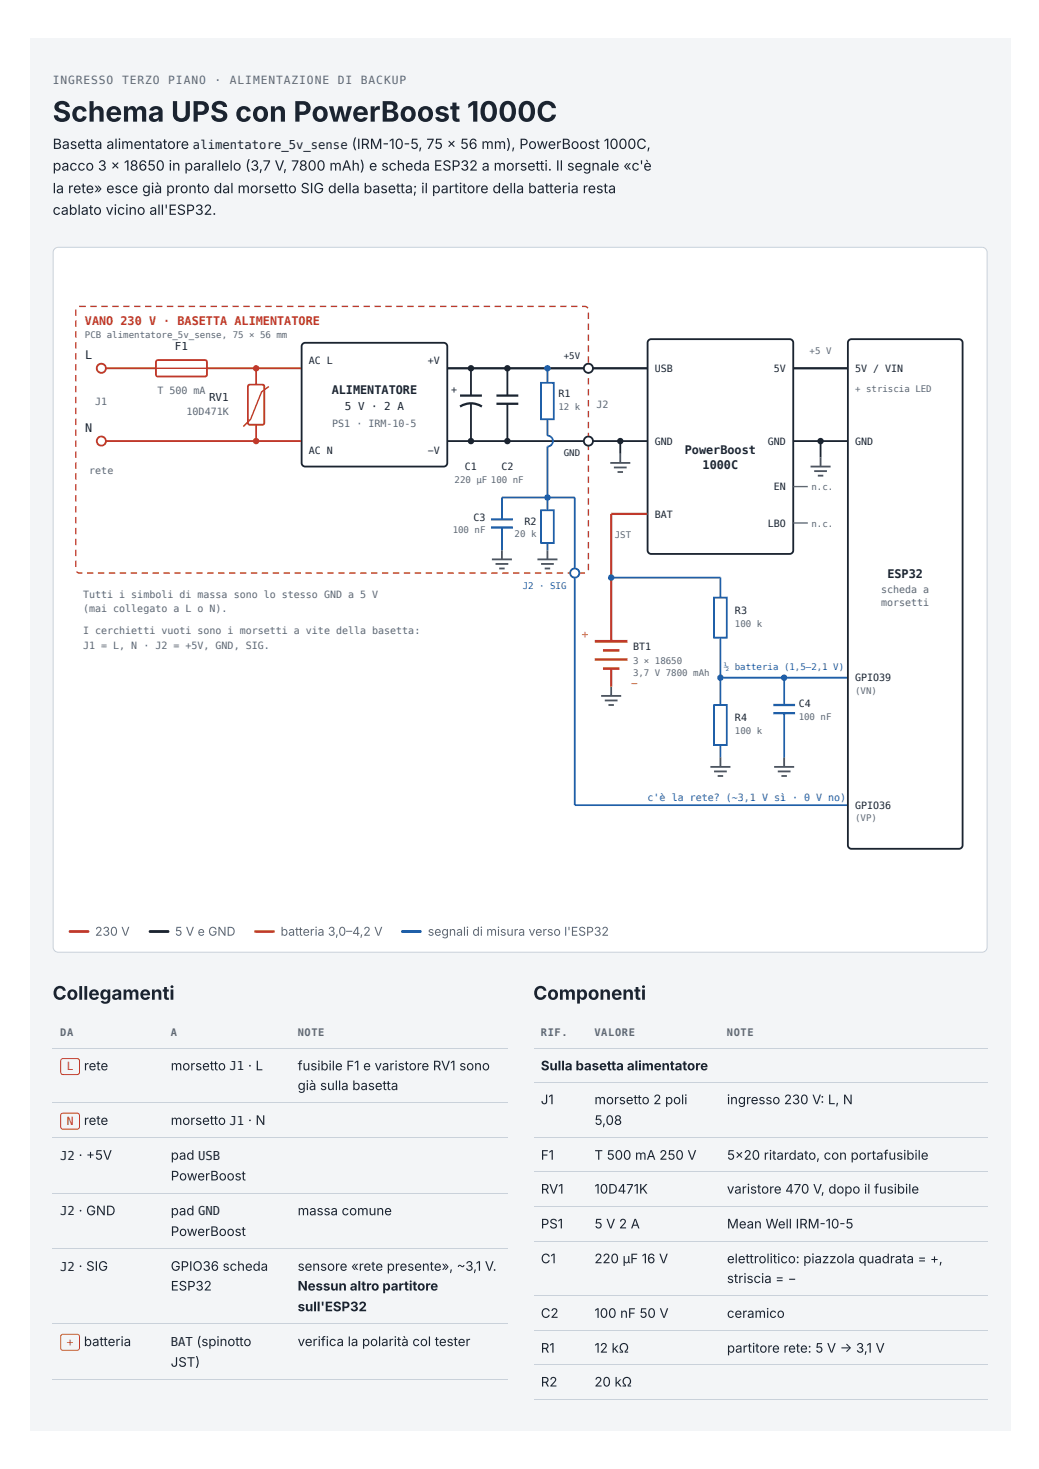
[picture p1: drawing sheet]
<svg xmlns="http://www.w3.org/2000/svg" width="210mm" height="297mm" viewBox="0 0 210 297" stroke-linecap="round" stroke-linejoin="round" font-family="sans-serif">
<path d="M6.1 7.7h198.3v281.9h-198.3z" fill="#f3f5f7"/>
<path d="M11.1 50.4l.7-.3h186.9a1.05 1.05 0 0 1 1 1v140.6a1.05 1.05 0 0 1-1 1h-186.9a1.05 1.05 0 0 1-1-1v-140.6z" fill="#fff"/>
<path d="M11.1 50.4l.7-.3h186.9a1.05 1.05 0 0 1 1 1v140.6a1.05 1.05 0 0 1-1 1h-186.9a1.05 1.05 0 0 1-1-1v-140.6z" fill="none" stroke="#c9d1da" stroke-width=".2"/>
<path d="M18.3 61.9h1.3v.3h-1.3zM20.5 61.9h1.3v.3h-1.3zM22.7 61.9h1.3v.3h-1.3zM24.9 61.9h1.3v.3h-1.3zM27.1 61.9h1.3v.3h-1.3zM29.3 61.9h1.3v.3h-1.3zM31.6 61.9h1.2v.3h-1.2zM33.8 61.9h1.3v.3h-1.3zM36 61.9h1.3v.3h-1.3zM38.2 61.9h1.3v.3h-1.3zM40.4 61.9h1.3v.3h-1.3zM42.6 61.9h1.3v.3h-1.3zM44.8 61.9h1.3v.3h-1.3zM47 61.9h1.3v.3h-1.3zM49.2 61.9h1.3v.3h-1.3zM51.5 61.9h1.2v.3h-1.2zM53.7 61.9h1.3v.3h-1.3zM55.9 61.9h1.3v.3h-1.3zM58.1 61.9h1.3v.3h-1.3zM60.3 61.9h1.3v.3h-1.3zM62.5 61.9h1.3v.3h-1.3zM64.7 61.9h1.3v.3h-1.3zM66.9 61.9h1.3v.3h-1.3zM69.1 61.9h1.3v.3h-1.3zM71.3 61.9h1.3v.3h-1.3zM73.6 61.9h1.2v.3h-1.2zM75.8 61.9h1.3v.3h-1.3zM78 61.9h1.3v.3h-1.3zM80.2 61.9h1.3v.3h-1.3zM82.4 61.9h1.3v.3h-1.3zM84.6 61.9h1.3v.3h-1.3zM86.8 61.9h1.3v.3h-1.3zM89 61.9h1.3v.3h-1.3zM91.2 61.9h1.3v.3h-1.3zM93.5 61.9h1.2v.3h-1.2zM95.7 61.9h1.3v.3h-1.3zM97.9 61.9h1.3v.3h-1.3zM100.1 61.9h1.3v.3h-1.3zM102.3 61.9h1.3v.3h-1.3zM104.5 61.9h1.3v.3h-1.3zM106.7 61.9h1.3v.3h-1.3zM108.9 61.9h1.3v.3h-1.3zM111.1 61.9h1.3v.3h-1.3zM113.3 61.9h1.3v.3h-1.3zM115.6 61.9h1.2v.3h-1.2zM117.8 61.9a1.13 1.13 0 0 1 1.3 .4l-.3 .2-.3-.3h-.7zM118.9 63.3h.3v1.3h-.3zM118.9 65.5h.3v1.3h-.3zM118.9 67.7h.3v1.3h-.3zM118.9 69.9h.3v1.3h-.3zM118.9 72.1h.3v1.3h-.3zM118.9 74.3h.3v1.3h-.3zM118.9 76.5h.3v1.3h-.3zM118.9 78.8h.3v1.2h-.3zM118.9 81h.3v1.3h-.3zM118.9 83.2h.3v1.3h-.3zM118.9 85.4h.3v1.3h-.3zM118.9 87.6h.3v1.3h-.3zM118.9 89.8h.3v1.3h-.3zM118.9 92h.3v1.3h-.3zM118.9 94.2h.3v1.3h-.3zM118.9 96.4h.3v1.3h-.3zM118.9 98.7h.3v1.2h-.3zM118.9 100.9h.3v1.3h-.3zM118.9 103.1h.3v1.3h-.3zM118.9 105.3h.3v1.3h-.3zM118.9 107.5h.3v1.3h-.3zM118.9 109.7h.3v1.3h-.3zM118.9 111.9h.3v1.3h-.3zM118.9 114.1h.3v1.3h-.3zM117.1 115.9h1.3v.2h-1.3zM114.9 115.9h1.3v.2h-1.3zM112.7 115.9h1.2v.2h-1.2zM110.4 115.9h1.3v.2h-1.3zM108.2 115.9h1.3v.2h-1.3zM106 115.9h1.3v.2h-1.3zM103.8 115.9h1.3v.2h-1.3zM101.6 115.9h1.3v.2h-1.3zM99.4 115.9h1.3v.2h-1.3zM97.2 115.9h1.3v.2h-1.3zM95 115.9h1.3v.2h-1.3zM92.8 115.9h1.2v.2h-1.2zM90.5 115.9h1.3v.2h-1.3zM88.3 115.9h1.3v.2h-1.3zM86.1 115.9h1.3v.2h-1.3zM83.9 115.9h1.3v.2h-1.3zM81.7 115.9h1.3v.2h-1.3zM79.5 115.9h1.3v.2h-1.3zM77.3 115.9h1.3v.2h-1.3zM75.1 115.9h1.3v.2h-1.3zM72.9 115.9h1.3v.2h-1.3zM70.7 115.9h1.2v.2h-1.2zM68.4 115.9h1.3v.2h-1.3zM66.2 115.9h1.3v.2h-1.3zM64 115.9h1.3v.2h-1.3zM61.8 115.9h1.3v.2h-1.3zM59.6 115.9h1.3v.2h-1.3zM57.4 115.9h1.3v.2h-1.3zM55.2 115.9h1.3v.2h-1.3zM53 115.9h1.3v.2h-1.3zM50.8 115.9h1.2v.2h-1.2zM48.5 115.9h1.3v.2h-1.3zM46.3 115.9h1.3v.2h-1.3zM44.1 115.9h1.3v.2h-1.3zM41.9 115.9h1.3v.2h-1.3zM39.7 115.9h1.3v.2h-1.3zM37.5 115.9h1.3v.2h-1.3zM35.3 115.9h1.3v.2h-1.3zM33.1 115.9h1.3v.2h-1.3zM30.9 115.9h1.3v.2h-1.3zM28.7 115.9h1.2v.2h-1.2zM26.4 115.9h1.3v.2h-1.3zM24.2 115.9h1.3v.2h-1.3zM22 115.9h1.3v.2h-1.3zM19.8 115.9h1.3v.2h-1.3zM17.6 115.9h1.3v.2h-1.3zM15.4 115.7l.2-.1 .3 .2 .8 .1v.2a1.2 1.2 0 0 1-1.3-.4zM15.2 113.5h.3v1.3h-.3zM15.2 111.3h.3v1.3h-.3zM15.2 109.1h.3v1.3h-.3zM15.2 106.9h.3v1.2h-.3zM15.2 104.6h.3v1.3h-.3zM15.2 102.4h.3v1.3h-.3zM15.2 100.2h.3v1.3h-.3zM15.2 98h.3v1.3h-.3zM15.2 95.8h.3v1.3h-.3zM15.2 93.6h.3v1.3h-.3zM15.2 91.4h.3v1.3h-.3zM15.2 89.2h.3v1.3h-.3zM15.2 87h.3v1.2h-.3zM15.2 84.7h.3v1.3h-.3zM15.2 82.5h.3v1.3h-.3zM15.2 80.3h.3v1.3h-.3zM15.2 78.1h.3v1.3h-.3zM15.2 75.9h.3v1.3h-.3zM15.2 73.7h.3v1.3h-.3zM15.2 71.5h.3v1.3h-.3zM15.2 69.3h.3v1.3h-.3zM15.2 67.1h.3v1.3h-.3zM15.2 64.9h.3v1.2h-.3zM15.2 62.6l.3 .1v1.2h-.3zM16 61.9h1.4v.3h-1.4z" fill="#c0392b"/>
<circle cx="20.5" cy="74.5" r=".92" fill="#fff"/>
<circle cx="20.5" cy="74.5" r=".92" fill="none" stroke="#c0392b" stroke-width=".37"/>
<circle cx="20.5" cy="89.3" r=".92" fill="#fff"/>
<g fill="none" stroke="#c0392b" stroke-width=".37">
<path d="M21.4 74.5h10.2"/>
<circle cx="20.5" cy="89.3" r=".92"/>
</g>
<path d="M31.7 73l.2-.1h9.7l.3 .4v2.6l-.4 .3h-9.6l-.3-.4z" fill="#fff"/>
<path d="M31.7 73l.2-.1h9.7l.3 .4v2.6l-.4 .3h-9.6l-.3-.4zM41.9 74.5h19.1M21.4 89.3h39.6" fill="none" stroke="#c0392b" stroke-width=".37"/>
<path d="M31.6 74.5h10.3" fill="none" stroke="#c0392b" stroke-width=".28"/>
<g fill="#c0392b">
<circle cx="51.8" cy="74.5" r=".64"/>
<circle cx="51.8" cy="89.3" r=".64"/>
</g>
<path d="M51.8 74.5v3.4" fill="none" stroke="#c0392b" stroke-width=".37"/>
<path d="M50.3 78l2.8-.1 .3 .2 .1 7.5-.3 .3-2.7 .1-.3-.3v-7.5z" fill="#fff"/>
<path d="M50.3 78l2.8-.1 .3 .2 .1 7.5-.3 .3-2.7 .1-.3-.3v-7.5zM51.8 86v3.3" fill="none" stroke="#c0392b" stroke-width=".37"/>
<path d="M54.4 78.2l-1.5 1.1-2.2 5.6-1.5 1.4" fill="none" stroke="#c0392b" stroke-width=".28"/>
<path d="M61.2 69.6l.6-.2h28a.74 .74 0 0 1 .7 .7v23.6a.74 .74 0 0 1-.7 .7h-28a.74 .74 0 0 1-.8-.7v-23.6z" fill="#fff"/>
<path d="M61.2 69.6l.6-.2h28a.74 .74 0 0 1 .7 .7v23.6a.74 .74 0 0 1-.7 .7h-28a.74 .74 0 0 1-.8-.7v-23.6zM90.5 89.3h40.5" fill="none" stroke="#1b2430" stroke-width=".37"/>
<path d="M90.5 74.5h40.5" fill="none" stroke="#1b2430" stroke-width=".46"/>
<circle cx="119.1" cy="74.5" r=".92" fill="#fff"/>
<circle cx="119.1" cy="74.5" r=".92" fill="none" stroke="#1b2430" stroke-width=".37"/>
<circle cx="119.1" cy="89.3" r=".92" fill="#fff"/>
<circle cx="119.1" cy="89.3" r=".92" fill="none" stroke="#1b2430" stroke-width=".37"/>
<circle cx="125.5" cy="89.3" r=".64" fill="#1b2430"/>
<path d="M125.5 89.3v2.6" fill="none" stroke="#1b2430" stroke-width=".37"/>
<path d="M123.5 93.7h4M124.2 94.6h2.6M125 95.5h1.1M125.5 91.9v1.8" fill="none" stroke="#4a5562" stroke-width=".37"/>
<circle cx="95.3" cy="74.5" r=".64" fill="#1b2430"/>
<path d="M95.3 74.5v5.6M95.3 81.7v7.6" fill="none" stroke="#1b2430" stroke-width=".37"/>
<path d="M93.1 82.3a4.1 4.1 0 0 1 4.4 0M93.1 80.1h4.4" fill="none" stroke="#1b2430" stroke-width=".46"/>
<g fill="#1b2430">
<circle cx="95.3" cy="89.3" r=".64"/>
<circle cx="102.7" cy="74.5" r=".64"/>
</g>
<path d="M102.7 74.5v5.6M102.7 81.7v7.6" fill="none" stroke="#1b2430" stroke-width=".37"/>
<path d="M100.5 80.1h4.4M100.5 81.7h4.4" fill="none" stroke="#1b2430" stroke-width=".46"/>
<circle cx="102.7" cy="89.3" r=".64" fill="#1b2430"/>
<circle cx="110.8" cy="74.5" r=".64" fill="#1f5fa8"/>
<path d="M110.8 74.5v3" fill="none" stroke="#1f5fa8" stroke-width=".37"/>
<path d="M109.5 77.5h2.6v7.4h-2.6z" fill="#fff"/>
<path d="M109.5 77.5h2.6v7.4h-2.6zM110.8 84.9v3.3a1.11 1.11 0 0 1 1.1 1.1 1.11 1.11 0 0 1-1.1 1.1v12.9" fill="none" stroke="#1f5fa8" stroke-width=".37"/>
<circle cx="110.8" cy="100.7" r=".64" fill="#1f5fa8"/>
<path d="M109.5 103.3h2.6v6.6h-2.6z" fill="#fff"/>
<path d="M101.6 105.1v-4.4h14.7v62.3M101.6 106.8v4.6M109.5 103.3h2.6v6.6h-2.6zM110.8 109.9v1.5" fill="none" stroke="#1f5fa8" stroke-width=".37"/>
<path d="M99.5 113.2h4.1M100.3 114.2h2.5M101 115.1h1.1M101.6 111.4v1.8M108.7 113.2h4.1M109.5 114.2h2.6M110.2 115.1h1.1M110.8 111.4v1.8" fill="none" stroke="#4a5562" stroke-width=".37"/>
<path d="M99.3 105.1h4.5M99.3 106.8h4.5" fill="none" stroke="#1f5fa8" stroke-width=".46"/>
<circle cx="116.3" cy="116" r=".92" fill="#fff"/>
<g fill="none" stroke="#1f5fa8" stroke-width=".37">
<path d="M116.3 163h55.3"/>
<circle cx="116.3" cy="116" r=".92"/>
</g>
<path d="M131.2 68.9l.6-.2h28a.74 .74 0 0 1 .7 .7v42a.74 .74 0 0 1-.7 .7h-28a.74 .74 0 0 1-.8-.7v-42z" fill="#fff"/>
<path d="M131.2 68.9l.6-.2h28a.74 .74 0 0 1 .7 .7v42a.74 .74 0 0 1-.7 .7h-28a.74 .74 0 0 1-.8-.7v-42z" fill="none" stroke="#1b2430" stroke-width=".37"/>
<path d="M160.5 98.5h3M160.5 105.9h3" fill="none" stroke="#5c6876" stroke-width=".28"/>
<path d="M131 104h-7.3v25.8M123.7 135.3v3.7" fill="none" stroke="#b8730a" stroke-width=".46"/>
<path d="M120.3 129.8h6.7M120.3 133.5h6.7M122 131.7h3.3M122 135.3h3.3" fill="none" stroke="#b8730a" stroke-width=".55"/>
<path d="M123.7 139v1.9M121.6 140.9h4.1M122.4 141.8h2.6M123.1 142.7h1.1" fill="none" stroke="#4a5562" stroke-width=".37"/>
<circle cx="123.7" cy="116.9" r=".64" fill="#1f5fa8"/>
<path d="M123.7 116.9h22.1v4.1" fill="none" stroke="#1f5fa8" stroke-width=".37"/>
<path d="M144.5 121h2.6v8.1h-2.6z" fill="#fff"/>
<path d="M144.5 121h2.6v8.1h-2.6zM145.8 129.1v13.6" fill="none" stroke="#1f5fa8" stroke-width=".37"/>
<circle cx="145.8" cy="137.2" r=".64" fill="#1f5fa8"/>
<path d="M144.5 142.7h2.6v8.1h-2.6z" fill="#fff"/>
<path d="M144.5 142.7h2.6v8.1h-2.6zM145.8 150.8v2.6" fill="none" stroke="#1f5fa8" stroke-width=".37"/>
<path d="M143.7 155.2h4.1M144.5 156.2h2.6M145.2 157.1h1.1M145.8 153.4v1.8" fill="none" stroke="#4a5562" stroke-width=".37"/>
<circle cx="158.7" cy="137.2" r=".64" fill="#1f5fa8"/>
<path d="M145.8 137.2h25.8M158.7 137.2v5.5M158.7 144.4v9" fill="none" stroke="#1f5fa8" stroke-width=".37"/>
<path d="M156.5 142.7h4.4M156.5 144.4h4.4" fill="none" stroke="#1f5fa8" stroke-width=".46"/>
<path d="M156.6 155.2h4.1M157.4 156.2h2.6M158.1 157.1h1.1M158.7 153.4v1.8" fill="none" stroke="#4a5562" stroke-width=".37"/>
<path d="M160.5 74.5h11.1" fill="none" stroke="#1b2430" stroke-width=".46"/>
<path d="M160.5 89.3h11.1" fill="none" stroke="#1b2430" stroke-width=".37"/>
<circle cx="166" cy="89.3" r=".64" fill="#1b2430"/>
<path d="M166 89.3v3.3" fill="none" stroke="#1b2430" stroke-width=".37"/>
<path d="M164 94.4h4.1M164.7 95.4h2.6M165.5 96.3h1.1M166 92.6v1.8" fill="none" stroke="#4a5562" stroke-width=".37"/>
<path d="M171.8 68.9l.5-.2h21.7a.74 .74 0 0 1 .8 .7v101.7a.74 .74 0 0 1-.8 .7h-21.7a.74 .74 0 0 1-.7-.7v-101.7z" fill="#fff"/>
<path d="M171.8 68.9l.5-.2h21.7a.74 .74 0 0 1 .8 .7v101.7a.74 .74 0 0 1-.8 .7h-21.7a.74 .74 0 0 1-.7-.7v-101.7z" fill="none" stroke="#1b2430" stroke-width=".37"/>
<path d="M14 188.4l3.8-.1a.29 .29 0 0 1 .3 .3 .29 .29 0 0 1-.3 .2h-3.6l-.3-.1z" fill="#c0392b"/>
<path d="M30.2 188.4l3.8-.1a.29 .29 0 0 1 .3 .3 .29 .29 0 0 1-.3 .2h-3.6l-.3-.1z" fill="#1b2430"/>
<path d="M51.5 188.4l3.8-.1a.29 .29 0 0 1 .3 .3 .29 .29 0 0 1-.3 .2h-3.6l-.3-.1z" fill="#b8730a"/>
<path d="M81.2 188.4l3.8-.1a.29 .29 0 0 1 .3 .3 .29 .29 0 0 1-.3 .2h-3.6l-.2-.1z" fill="#1f5fa8"/>
<g fill="none" stroke="#c9d1da" stroke-width=".2">
<path d="M10.7 212.2h92M108 212.2h91.8M108 219h91.8M10.7 223.2h92M10.7 230.3h92M108 230.3h91.8M108 237.1h91.8M10.7 241.5h92M10.7 252.8h92M108 244.2h91.8M108 251.2h91.8M10.7 268h92"/>
<path d="M10.7 279.2h92M108 262.3h91.8M108 269.3h91.8M108 276.2h91.8M108 283.2h91.8"/>
</g>
<path d="M12.4 214.4l.4-.1 3.1 .1 .2 .3-.1 2.6-.4 .2-3.1-.1-.2-.4v-2.3zM12.4 225.5l.4-.2 3.1 .1 .2 .4-.1 2.5-.4 .3-3.1-.1-.2-.4v-2.3z" fill="none" stroke="#c0392b" stroke-width=".2"/>
<path d="M12.4 270.2l.4-.1 3.1 .1 .2 .4-.1 2.5-.4 .2-3.1-.1-.2-.4v-2.2z" fill="none" stroke="#b8730a" stroke-width=".2"/>
<text font-size="5.7" fill="#1b2430" x="10.7" y="24.6">Schema UPS con PowerBoost 1000C</text>
<g font-size="3.8" fill="#1b2430">
<text x="10.7" y="202.4">Collegamenti</text>
<text x="107.9" y="202.4">Componenti</text>
</g>
<g font-size="2.9" fill="#1b2430">
<text x="10.7" y="30.2">Basetta alimentatore</text>
<text x="10.7" y="34.5">pacco 3 × 18650 in parallelo (3,7 V, 7800 mAh) e scheda ESP32 a morsetti. Il segnale «c'è</text>
<text x="71.2" y="30.2">(IRM-10-5, 75 × 56 mm), PowerBoost 1000C,</text>
<text x="10.7" y="39.1">la rete» esce già pronto dal morsetto SIG della basetta; il partitore della batteria resta</text>
<text x="10.7" y="43.5">cablato vicino all'ESP32.</text>
</g>
<g font-size="2.7" fill="#1b2430">
<text x="17" y="216.7">rete</text>
<text x="34.6" y="216.7">morsetto J1 · L</text>
<text x="60.2" y="216.7">fusibile F1 e varistore RV1 sono</text>
<text x="60.2" y="220.7">già sulla basetta</text>
<text x="109.4" y="216.7">Sulla basetta alimentatore</text>
<text x="17" y="227.7">rete</text>
<text x="34.6" y="227.7">morsetto J1 · N</text>
<text x="109.4" y="223.5">J1</text>
<text x="120.3" y="223.5">morsetto 2 poli</text>
<text x="120.3" y="227.7">5,08</text>
<text x="147.1" y="223.5">ingresso 230 V: L, N</text>
<text x="34.6" y="234.7">pad USB</text>
<text x="34.6" y="238.9">PowerBoost</text>
<text x="109.4" y="234.7">F1</text>
<text x="120.3" y="234.7">T 500 mA 250 V</text>
<text x="147.1" y="234.7">5× 20 ritardato, con portafusibile</text>
<text x="34.6" y="246">pad GND</text>
<text x="60.2" y="246">massa comune</text>
<text x="109.4" y="241.6">RV1</text>
<text x="120.3" y="241.6">10D471K</text>
<text x="147.1" y="241.6">varistore 470 V, dopo il fusibile</text>
<text x="34.6" y="250.2">PowerBoost</text>
<text x="109.4" y="248.7">PS1</text>
<text x="120.3" y="248.7">5 V 2 A</text>
<text x="147.1" y="248.7">Mean Well IRM-10-5</text>
<text x="34.6" y="257.2">GPIO36 scheda</text>
<text x="60.2" y="257.2">sensore «rete presente», ~3,1 V.</text>
<text x="109.4" y="255.7">C1</text>
<text x="120.3" y="255.7">220 µF 16 V</text>
<text x="147.1" y="255.7">elettrolitico: piazzola quadrata = +,</text>
<text x="34.6" y="261.2">ESP32</text>
<text x="60.2" y="261.2">Nessun altro partitore</text>
<text x="147.1" y="259.7">striscia = −</text>
<text x="60.2" y="265.4">sull'ESP32</text>
<text x="109.4" y="266.8">C2</text>
<text x="120.3" y="266.8">100 nF 50 V</text>
<text x="147.1" y="266.8">ceramico</text>
<text x="17" y="272.5">batteria</text>
<text x="60.2" y="272.5">verifica la polarità col tester</text>
<text x="109.4" y="273.8">R1</text>
<text x="120.3" y="273.8">12 kΩ</text>
<text x="147.1" y="273.8">partitore rete: 5 V → 3,1 V</text>
<text x="34.6" y="276.7">JST)</text>
<text x="109.4" y="280.7">R2</text>
<text x="120.3" y="280.7">20 kΩ</text>
</g>
<g font-size="2.5" fill="#1b2430">
<text x="39" y="30.2">alimentatore_5v_sense</text>
<text x="12.2" y="234.7">J2 · + 5V</text>
<text x="12.2" y="246">J2 · GND</text>
<text x="12.2" y="257.2">J2 · SIG</text>
<text x="34.6" y="272.5">BAT (spinotto</text>
</g>
<g font-size="2.5" fill="#5c6876">
<text x="19.2" y="189.4">230 V</text>
<text x="35.4" y="189.4">5 V e GND</text>
<text x="56.8" y="189.4">batteria 3,0–4,2 V</text>
<text x="86.6" y="189.4">segnali di misura verso l'ESP32</text>
</g>
<text font-size="2.4" fill="#c0392b" x="17.2" y="65.7">VANO 230 V · BASETTA ALIMENTATORE</text>
<g font-size="2.4" fill="#1b2430">
<text x="17.2" y="72.7">L</text>
<text x="67.1" y="79.7">ALIMENTATORE</text>
<text x="17.2" y="87.4">N</text>
<text x="138.6" y="91.9">PowerBoost</text>
<text x="142.2" y="95">1000C</text>
<text x="179.6" y="116.9">ESP32</text>
</g>
<g font-size="2.3" fill="#5c6876">
<text x="10.7" y="17">INGRESSO</text>
<text x="24.7" y="17">TERZO</text>
<text x="34" y="17">PIANO</text>
<text x="43.4" y="17">·</text>
<text x="46.5" y="17">ALIMENTAZIONE</text>
<text x="68.3" y="17">DI</text>
<text x="73" y="17">BACKUP</text>
</g>
<g font-size="2.3" fill="#c0392b">
<text x="13.5" y="216.7">L</text>
<text x="13.5" y="227.7">N</text>
</g>
<text font-size="2.3" fill="#b8730a" x="13.5" y="272.5">+</text>
<g font-size="2.2" fill="#1b2430">
<text x="35.4" y="70.9">F1</text>
<text x="42.3" y="81.2">RV1</text>
<text x="69.8" y="83">5 V · 2 A</text>
</g>
<g font-size="2.2" fill="#b8730a">
<text x="117.7" y="129.1">+</text>
<text x="127.7" y="139">−</text>
</g>
<g font-size="2.1" fill="#5c6876">
<text x="12.2" y="209.6">DA</text>
<text x="34.6" y="209.6">A</text>
<text x="60.2" y="209.6">NOTE</text>
<text x="109.4" y="209.6">RIF.</text>
<text x="120.3" y="209.6">VALORE</text>
<text x="147.1" y="209.6">NOTE</text>
</g>
<g font-size="2" fill="#1b2430">
<text x="62.5" y="73.6">AC L</text>
<text x="86.6" y="73.6">+V</text>
<text x="132.5" y="75.3">USB</text>
<text x="156.6" y="75.3">5V</text>
<text x="173" y="75.3">5V / VIN</text>
<text x="91.3" y="79.5">+</text>
<text x="113" y="80.4">R1</text>
<text x="62.5" y="91.9">AC N</text>
<text x="86.6" y="91.9">−V</text>
<text x="94.1" y="95.2">C1</text>
<text x="101.4" y="95.2">C2</text>
<text x="132.5" y="90">GND</text>
<text x="155.4" y="90">GND</text>
<text x="173" y="90">GND</text>
<text x="156.6" y="99.2">EN</text>
<text x="95.8" y="105.5">C3</text>
<text x="106.1" y="106.2">R2</text>
<text x="132.5" y="104.8">BAT</text>
<text x="155.4" y="106.6">LBO</text>
<text x="148.7" y="124.3">R3</text>
<text x="128.1" y="131.6">BT1</text>
<text x="173" y="137.9">GPIO39</text>
<text x="161.6" y="143.1">C4</text>
<text x="148.7" y="146">R4</text>
<text x="173" y="163.7">GPIO36</text>
</g>
<g font-size="2" fill="#5c6876">
<text x="19.3" y="81.9">J1</text>
<text x="31.8" y="79.7">T 500 mA</text>
<text x="37.8" y="83.9">10D471K</text>
<text x="120.7" y="82.6">J2</text>
<text x="67.2" y="86.3">PS1 · IRM-10-5</text>
<text x="18.1" y="95.9">rete</text>
<text x="16.8" y="121">Tutti i simboli di massa sono lo stesso GND a 5 V</text>
<text x="16.8" y="123.9">(mai collegato a L o N).</text>
<text x="178.3" y="120">scheda a</text>
<text x="178.3" y="122.6">morsetti</text>
<text x="16.8" y="128.3">I cerchietti vuoti sono i morsetti a vite della basetta:</text>
<text x="16.8" y="131.3">J1 = L, N · J2 = +5V, GND, SIG.</text>
</g>
<text font-size="2" fill="#1f5fa8" x="131" y="162.2">c'è la rete? (~3,1 V sì · 0 V no)</text>
<g font-size="1.8" fill="#5c6876">
<text x="17.2" y="68.5">PCB alimentatore_5v_sense, 75 × 56 mm</text>
<text x="163.8" y="71.6">+5 V</text>
<text x="113" y="83">12 k</text>
<text x="173" y="79.3">+ striscia LED</text>
<text x="92" y="97.8">220 µF 100 nF</text>
<text x="164.2" y="99.2">n.c.</text>
<text x="91.6" y="107.9">100 nF</text>
<text x="164.2" y="106.6">n.c.</text>
<text x="104.1" y="108.6">20 k</text>
<text x="124.4" y="108.8">JST</text>
<text x="148.7" y="126.9">100 k</text>
<text x="128.1" y="134.4">3 × 18650</text>
<text x="128.1" y="136.8">3,7 V 7800 mAh</text>
<text x="173" y="140.5">(VN)</text>
<text x="148.7" y="148.6">100 k</text>
<text x="161.6" y="145.7">100 nF</text>
<text x="173" y="166.3">(VP)</text>
</g>
<g font-size="1.8" fill="#1b2430">
<text x="114.1" y="72.7">+5V</text>
<text x="114.1" y="92.2">GND</text>
</g>
<g font-size="1.8" fill="#1f5fa8">
<text x="105.8" y="119.1">J2 · SIG</text>
<text x="146.5" y="135.7">½ batteria (1,5–2,1 V)</text>
</g>
</svg>
